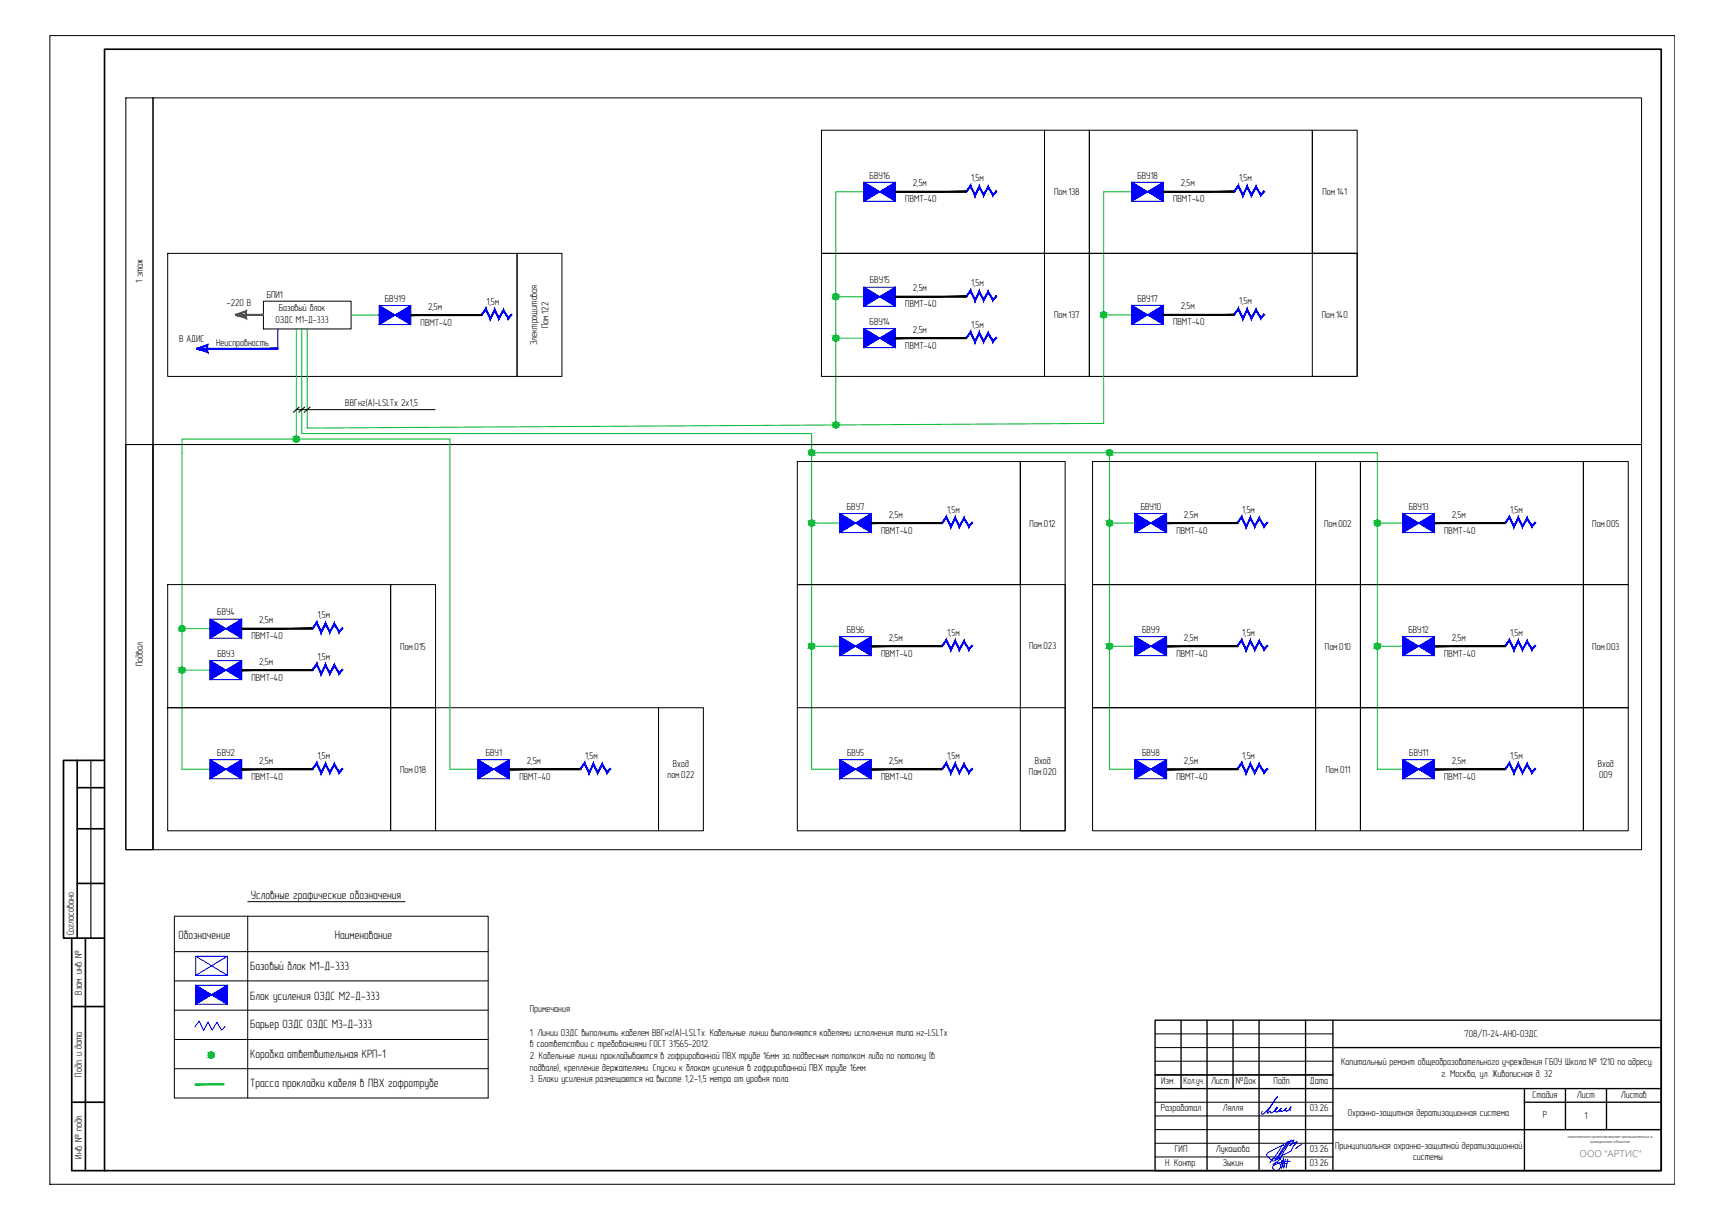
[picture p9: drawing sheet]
<svg xmlns="http://www.w3.org/2000/svg" width="594mm" height="420mm" viewBox="0 0 594 420" stroke-linecap="round" stroke-linejoin="round" font-family="sans-serif">
<g fill="none" stroke="#000" stroke-width=".47">
<path d="M398 351.6h174.4v51.9h-174.4zM407 351.6v23.6M415.9 351.6v51.9M424.9 351.6v23.6M433.9 351.6v51.9M449.9 351.6v51.9M459.3 351.6v51.9M398 375.2h174.4M398 370.5h61.3M459.3 361.1h113.1M525.3 375.2v28.3M525.3 379.9h47.1"/>
<path d="M539.4 375.2v14.2M553.6 375.2v14.2M459.3 389.4h113.1"/>
</g>
<path d="M398 356.4h61.3M398 370.5h61.3M398 379.9h61.3M398 365.8h61.3M398 361.1h61.3M398 389.4h174.4M398 398.8h61.3M398 394.1h61.3M398 384.6h61.3" fill="none" stroke="#000" stroke-width=".34"/>
<path d="M444.6 382.8l-.1-.7a.37 .37 0 0 1 0-.4 .37 .37 0 0 1 .4-.1l-1.5 1.5-.6-.4 .5-.8-1.5 1.2a.47 .47 0 0 0-.4-.3 .47 .47 0 0 0-.4 .3l.6-1.2-.6 .6a1.08 1.08 0 0 1-1.2 .8l-.4-.2 .4-.7-.5 .1 .8-.8a3.1 3.1 0 0 1-2.3 1.9v-.6l-.9 .7-.2-.3 1.7-2.9 1.8-2.5-.4 .5a15.2 15.2 0 0 1-4.9 5.6l-.1-.4 .2-.7" fill="none" stroke="#00f" stroke-width=".34"/>
<path d="M438.6 399.4h2.8l-2.7 2.1a1.33 1.33 0 0 1 2-.6 1.33 1.33 0 0 1 .2 2.1M442.9 399.6l-.6 3 .2-1.7-.3-1.6-.1 1.7-.5 1.6M443.5 393.7l-4.2 6.4h-.8l-1.1-1a1.07 1.07 0 0 1-.8-1.4l2.3-1.5 3.4-1.6a2.02 2.02 0 0 0-1.3 1.6l-1.6 2.4-1.8 2.2M443.5 394l2.5-1.1-1.6 2.1 2.6-1.5-1.7 2.2a4.6 4.6 0 0 1-3.1 2.4l-1.5 1.1M443.8 399.6l-.6 3M444.1 393.4l-.6 .3M444.2 393.4l-4.2 6.4M444.9 392.9l-3.9 6.8M448.6 394.5l-2.1 1.4M441.3 402.3l.5-2.3-.2 2.6M442.6 401.1h.9M444.6 400.3a9 9 0 0 0-6 1.8 1.26 1.26 0 0 0 .8 1.3 1.26 1.26 0 0 0 1.5-.4" fill="none" stroke="#00f" stroke-width=".34"/>
<path d="M36 17h536.4v386.5h-536.4zM26.6 271.5h9.4M26.6 262.1v61.3M36 262.1h-14.1v61.3h2.8M26.6 285.7h9.4M26.6 304.5h9.4M29.4 323.4v80.1M36 323.4h-11.3v80.1h11.3M24.7 346.9h11.3M24.7 379.9h11.3" fill="none" stroke="#000" stroke-width=".57"/>
<path d="M21.9 262.1v61.3M31.3 262.1v61.3" fill="none" stroke="#000" stroke-width=".38"/>
<!-- layer: 0 -->
<g fill="none" stroke="#00f" stroke-width=".34">
<path d="M297.7 62.8h10.9v6.6h-10.9zM297.7 62.8l10.9 6.6M308.6 62.8l-10.9 6.6M390 62.8h10.9v6.6h-10.9zM390 62.8l10.9 6.6M400.9 62.8l-10.9 6.6M297.7 99h10.9v6.6h-10.9zM297.7 99l10.9 6.6M308.6 99l-10.9 6.6M130.7 105.3h10.9v6.6h-10.9zM130.7 105.3l10.9 6.6M141.6 105.3l-10.9 6.6"/>
<path d="M297.7 113.3h10.9v6.5h-10.9zM297.7 113.3l10.9 6.5M308.6 113.3l-10.9 6.5M390 105.3h10.9v6.5h-10.9zM390 105.3l10.9 6.5M400.9 105.3l-10.9 6.5M289.4 177h10.8v6.6h-10.8zM289.4 177l10.8 6.6M300.2 177l-10.8 6.6M391.1 177h10.9v6.6h-10.9zM391.1 177l10.9 6.6M402 177l-10.9 6.6"/>
<path d="M483.4 177h10.9v6.6h-10.9zM483.4 177l10.9 6.6M494.3 177l-10.9 6.6M72.4 213.4h10.9v6.6h-10.9zM72.4 213.4l10.9 6.6M83.3 213.4l-10.9 6.6M289.4 219.4h10.8v6.6h-10.8zM289.4 219.4l10.8 6.6M300.2 219.4l-10.8 6.6M391.1 219.4h10.9v6.6h-10.9zM391.1 219.4l10.9 6.6M402 219.4l-10.9 6.6"/>
<path d="M483.4 219.4h10.9v6.6h-10.9zM483.4 219.4l10.9 6.6M494.3 219.4l-10.9 6.6M72.4 227.7h10.9v6.6h-10.9zM72.4 227.7l10.9 6.6M83.3 227.7l-10.9 6.6M72.4 261.9h10.9v6.5h-10.9zM72.4 261.9l10.9 6.5M83.3 261.9l-10.9 6.5M164.7 261.9h10.9v6.5h-10.9zM164.7 261.9l10.9 6.5M175.6 261.9l-10.9 6.5"/>
<path d="M289.4 261.9h10.8v6.5h-10.8zM289.4 261.9l10.8 6.5M300.2 261.9l-10.8 6.5M391.1 261.9h10.9v6.5h-10.9zM391.1 261.9l10.9 6.5M402 261.9l-10.9 6.5M483.4 261.9h10.9v6.5h-10.9zM483.4 261.9l10.9 6.5M494.3 261.9l-10.9 6.5M67.5 339.6h10.9v6.5h-10.9zM67.5 329.6h10.9v6.6h-10.9zM67.5 339.6l10.9 6.5"/>
<path d="M67.5 329.6l10.9 6.6M78.4 339.6l-10.9 6.5M78.4 329.6l-10.9 6.6M77.6 353.8l-1.2 1.3-1.7-2.8-1.6 2.8-1.4-2.9-1.5 3-1.6-3.3-1.5 2.1"/>
</g>
<g fill="#00f" stroke="#00f" stroke-width=".34">
<path d="M72.9 342.9l5.5-3.3v3.3zM72.9 342.9l5.5 3.2v-3.2z"/>
<path d="M67.5 339.6l5.4 3.3h-5.4zM67.5 342.9v3.2l5.4-3.2z"/>
<path d="M77.8 216.7l5.5-3.3v3.3zM77.8 216.7l5.5 3.3v-3.3z"/>
<path d="M72.4 213.4l5.4 3.3h-5.4zM72.4 216.7v3.3l5.4-3.3z"/>
<path d="M294.8 180.3l5.4-3.3v3.3zM294.8 180.3l5.4 3.3v-3.3z"/>
<path d="M289.4 177l5.4 3.3h-5.4zM289.4 180.3v3.3l5.4-3.3z"/>
<path d="M294.8 222.7l5.4-3.3v3.3zM294.8 222.7l5.4 3.3v-3.3z"/>
<path d="M289.4 219.4l5.4 3.3h-5.4zM289.4 222.7v3.3l5.4-3.3z"/>
<path d="M294.8 265.1l5.4-3.2v3.2zM294.8 265.1l5.4 3.3v-3.3z"/>
<path d="M289.4 261.9l5.4 3.2h-5.4zM289.4 265.1v3.3l5.4-3.3z"/>
<path d="M395.4 108.5l5.5-3.2v3.2zM395.4 108.5l5.5 3.3v-3.3z"/>
<path d="M390 105.3l5.4 3.2h-5.4zM390 108.5v3.3l5.4-3.3z"/>
<path d="M303.1 66.1l5.5-3.3v3.3zM303.1 66.1l5.5 3.3v-3.3z"/>
<path d="M297.7 62.8l5.4 3.3h-5.4zM297.7 66.1v3.3l5.4-3.3z"/>
<path d="M396.6 265.1l5.4-3.2v3.2zM396.6 265.1l5.4 3.3v-3.3z"/>
<path d="M391.1 261.9l5.5 3.2h-5.5zM391.1 265.1v3.3l5.5-3.3z"/>
<path d="M396.6 222.7l5.4-3.3v3.3zM396.6 222.7l5.4 3.3v-3.3z"/>
<path d="M391.1 219.4l5.5 3.3h-5.5zM391.1 222.7v3.3l5.5-3.3z"/>
<path d="M396.6 180.3l5.4-3.3v3.3zM396.6 180.3l5.4 3.3v-3.3z"/>
<path d="M391.1 177l5.5 3.3h-5.5zM391.1 180.3v3.3l5.5-3.3z"/>
<path d="M488.9 265.1l5.4-3.2v3.2zM488.9 265.1l5.4 3.3v-3.3z"/>
<path d="M483.4 261.9l5.5 3.2h-5.5zM483.4 265.1v3.3l5.5-3.3z"/>
<path d="M67.8 120.4h28v-.4zM67.8 120h28l-28 .4z"/>
<path d="M67.7 120.1l.1 .3 3.8-1.6zM67.8 120.4l3.8-1.6-.4 .5zM71.6 118.8l-.4 .5 .4 2.2zM71.2 119.3l.4 2.2-.4-.5zM67.9 120.4l3.7 1.1-.4-.5zM68 120l3.2 1-3.3-.6z"/>
<path d="M77.8 231l5.5-3.3v3.3zM77.8 231l5.5 3.3v-3.3z"/>
<path d="M72.4 227.7l5.4 3.3h-5.4zM72.4 231v3.3l5.4-3.3z"/>
<path d="M77.8 265.1l5.5-3.2v3.2zM77.8 265.1l5.5 3.3v-3.3z"/>
<path d="M72.4 261.9l5.4 3.2h-5.4zM72.4 265.1v3.3l5.4-3.3z"/>
<path d="M170.1 265.1l5.5-3.2v3.2zM170.1 265.1l5.5 3.3v-3.3z"/>
<path d="M164.7 261.9l5.4 3.2h-5.4zM164.7 265.1v3.3l5.4-3.3z"/>
<path d="M488.9 222.7l5.4-3.3v3.3zM488.9 222.7l5.4 3.3v-3.3z"/>
<path d="M483.4 219.4l5.5 3.3h-5.5zM483.4 222.7v3.3l5.5-3.3z"/>
<path d="M303.1 102.3l5.5-3.3v3.3zM303.1 102.3l5.5 3.3v-3.3z"/>
<path d="M297.7 99l5.4 3.3h-5.4zM297.7 102.3v3.3l5.4-3.3z"/>
<path d="M303.1 116.6l5.5-3.3v3.3zM303.1 116.6l5.5 3.2v-3.2z"/>
<path d="M297.7 113.3l5.4 3.3h-5.4zM297.7 116.6v3.2l5.4-3.2z"/>
<path d="M395.4 66.1l5.5-3.3v3.3zM395.4 66.1l5.5 3.3v-3.3z"/>
<path d="M390 62.8l5.4 3.3h-5.4zM390 66.1v3.3l5.4-3.3z"/>
<path d="M136.1 108.6l5.5-3.3v3.3zM136.1 108.6l5.5 3.3v-3.3z"/>
<path d="M130.7 105.3l5.4 3.3h-5.4zM130.7 108.6v3.3l5.4-3.3z"/>
<path d="M488.9 180.3l5.4-3.3v3.3zM488.9 180.3l5.4 3.3v-3.3z"/>
<path d="M483.4 177l5.5 3.3h-5.5zM483.4 180.3v3.3l5.5-3.3z"/>
</g>
<g fill="#00b82e" stroke="#00b82e" stroke-width=".34">
<path d="M72.7 362.7h.2z"/>
<path d="M72.6 364.7h.4z"/>
<path d="M72.7 362.7h.3zM72.6 362.7h.4z"/>
<path d="M72.6 362.7h.5zM72.5 362.7h.6z"/>
<path d="M72.5 362.7h.7zM72.4 362.7h.8z"/>
<path d="M72.4 362.7l.9 .1zM72.3 362.8h1z"/>
<path d="M72.3 362.8l1.1 .1zM72.2 362.9h1.2z"/>
<path d="M72.2 362.9h1.3zM72.1 362.9h1.4z"/>
<path d="M72.1 362.9l1.4 .1zM72.1 362.9l1.4 .1z"/>
<path d="M72.1 363h1.5zM72 363h1.6z"/>
<path d="M72 363l1.7 .1zM72 363l1.7 .1z"/>
<path d="M72 363.1l1.7 .1zM72 363.1l1.7 .1z"/>
<path d="M71.9 363.2l1.8 .1zM71.9 363.2l1.8 .1z"/>
<path d="M71.9 363.3l1.9 .1zM71.9 363.3l1.9 .1z"/>
<path d="M71.8 363.4l2 .1zM71.8 363.4l2 .1z"/>
<path d="M71.8 363.5l2 .1zM71.8 363.5l2 .1z"/>
<path d="M71.8 363.6l2 .1zM71.8 363.6l2 .1z"/>
<path d="M71.8 363.7h2zM71.8 363.7l2 .1z"/>
<path d="M71.8 363.8l2 .1zM71.8 363.8l2 .1z"/>
<path d="M71.8 363.9h2zM71.8 363.9l2 .1z"/>
<path d="M71.8 364h2zM71.8 364l1.9 .1z"/>
<path d="M71.9 364.1h1.8zM71.9 364.1h1.8z"/>
<path d="M71.9 364.1h1.8zM71.9 364.1l1.8 .1z"/>
<path d="M72 364.2h1.7zM72 364.2l1.6 .1z"/>
<path d="M72 364.3h1.6zM72 364.3l1.5 .1z"/>
<path d="M72.1 364.4h1.4zM72.1 364.4h1.4z"/>
<path d="M72.1 364.4h1.4zM72.1 364.4l1.3 .1z"/>
<path d="M72.2 364.5h1.2zM72.2 364.5l1.1 .1z"/>
<path d="M72.3 364.6h1zM72.3 364.6h.9z"/>
<path d="M72.4 364.6h.8zM72.4 364.6h.7z"/>
<path d="M72.5 364.6h.6zM72.5 364.6l.5 .1z"/>
<path d="M72.6 364.7h.3zM72.7 364.7h.2z"/>
<path d="M67.3 373.6v.3l9.9-.3zM67.3 373.9l9.9-.3v.3z"/>
</g>
<path d="M85.4 310.8h54.2" fill="none" stroke="#000" stroke-width=".34"/>
<!-- layer: 0 -->
<path d="M90.8 103.8h30.2v9.6h-30.2zM60.1 315.8h108.1v62.7h-108.1zM85.4 315.8v62.7M60.1 328h108.1M60.1 338.1h108.1M60.1 348.2h108.1M60.1 358.3h108.1M60.1 368.4h108.1" fill="none" stroke="#000" stroke-width=".34"/>
<g fill="none" stroke="#00b82e" stroke-width=".34">
<path d="M297.7 66.1h-9.7v80.4M390 66.1h-9.7v79.8M102.1 113.4v37.9h-39.4v113.8h9.7M104 113.4v36.1h175.7v115.6h9.7M105.9 113.4v34.1M121 108.6h9.7M288 102.3h9.7M288 116.6h9.7M380.3 108.5h9.7M101.2 151.3h53.8M279.7 156.1h194.9M382.3 156.1v109h8.8"/>
<path d="M279.7 180.3h9.7M382.3 180.3h8.8M474.6 180.3h8.8M62.7 216.7h9.7M62.7 231h9.7M279.7 222.7h9.7M382.3 222.7h8.8M474.6 222.7h8.8M155 265.1h9.7M474.6 265.1h8.8"/>
</g>
<!-- layer: 0 -->
<g fill="#f00" stroke="#f00" stroke-width=".34">
<path d="M81.1 108.7h9.7v-.4zM81.1 108.3h9.7l-9.7 .4z"/>
<path d="M81.1 108.4l.1 .3 3.8-1.6zM81.2 108.7l3.8-1.6-.4 .5zM85 107.1l-.4 .5 .4 2.2zM84.6 107.6l.4 2.2-.4-.5zM81.2 108.7l3.8 1.1-.4-.5zM81.3 108.3l3.3 1-3.4-.6z"/>
</g>
<g fill="none" stroke="#00f" stroke-width=".34">
<path d="M332.9 66.1h.1M425.2 66.1h.1M165.9 108.6h.1M332.9 102.3h.1M332.9 116.6h.1M425.2 108.5h.1M324.6 180.3h.1M426.3 180.3h.1M518.6 180.3h.1M107.6 216.7h.1M107.6 231h.1M324.6 222.7h.1"/>
<path d="M426.3 222.7h.1M518.6 222.7h.1M107.6 265.1h.1M199.9 265.1h.1M324.6 265.1h.1M426.3 265.1h.1M518.6 265.1h.1"/>
</g>
<g fill="#00f" stroke="#00f" stroke-width=".34">
<path d="M109.2 214.3l-1.7 2.3 .3 .2zM109.2 214.3l-.1 .7-1.3 1.8zM109.2 214.3l-.1 .7 1.6 2.5zM109.1 215l1.6 2.5v.8zM112.2 214.5l-1.5 3v.8zM112.2 214.5v.9l-1.5 2.9zM112.2 214.5v.9l1.4 2zM112.2 215.4l1.4 2v.8zM115.2 214.7l-1.6 2.7v.8zM115.2 214.7v.7l-1.6 2.8zM115.2 214.7v.7l1.7 2.1zM115.2 215.4l1.7 2.1-.1 .6zM118 216.4l-1.1 1.1-.1 .6zM118 216.4l.2 .2-1.4 1.5z"/>
<path d="M326.2 177.9l-1.8 2.3 .3 .2zM326.2 177.9l-.1 .7-1.4 1.8zM326.2 177.9l-.1 .7 1.6 2.5zM326.1 178.6l1.6 2.5-.1 .8zM329.2 178.2l-1.5 2.9-.1 .8zM329.2 178.2v.8l-1.6 2.9zM329.2 178.2v.8l1.4 2zM329.2 179l1.4 2v.8zM332.2 178.3l-1.6 2.7v.8zM332.2 178.3v.7l-1.6 2.8zM332.2 178.3v.7l1.7 2.1zM332.2 179l1.7 2.1-.1 .6zM334.9 180l-1 1.1-.1 .6zM334.9 180l.3 .2-1.4 1.5z"/>
<path d="M326.2 220.3l-1.8 2.3 .3 .2zM326.2 220.3l-.1 .8-1.4 1.7zM326.2 220.3l-.1 .8 1.6 2.4zM326.1 221.1l1.6 2.4-.1 .9zM329.2 220.6l-1.5 2.9-.1 .9zM329.2 220.6v.8l-1.6 3zM329.2 220.6v.8l1.4 2zM329.2 221.4l1.4 2v.8zM332.2 220.7l-1.6 2.7v.8zM332.2 220.7v.8l-1.6 2.7zM332.2 220.7v.8l1.7 2zM332.2 221.5l1.7 2-.1 .6zM334.9 222.4l-1 1.1-.1 .6zM334.9 222.4l.3 .2-1.4 1.5z"/>
<path d="M326.2 262.7l-1.8 2.3 .3 .3zM326.2 262.7l-.1 .8-1.4 1.8zM326.2 262.7l-.1 .8 1.6 2.4zM326.1 263.5l1.6 2.4-.1 .9zM329.2 263l-1.5 2.9-.1 .9zM329.2 263v.8l-1.6 3zM329.2 263v.8l1.4 2.1zM329.2 263.8l1.4 2.1v.8zM332.2 263.1l-1.6 2.8v.8zM332.2 263.1v.8l-1.6 2.8zM332.2 263.1v.8l1.7 2.1zM332.2 263.9l1.7 2.1-.1 .6zM334.9 264.8l-1 1.2-.1 .6zM334.9 264.8l.3 .3-1.4 1.5z"/>
<path d="M426.8 106.1l-1.7 2.3 .3 .2zM426.8 106.1l-.1 .8-1.3 1.7zM426.8 106.1l-.1 .8 1.6 2.4zM426.7 106.9l1.6 2.4v.9zM429.8 106.4l-1.5 2.9v.9zM429.8 106.4v.8l-1.5 3zM429.8 106.4v.8l1.4 2.1zM429.8 107.2l1.4 2.1v.8zM432.9 106.5l-1.7 2.8v.8zM432.9 106.5v.8l-1.7 2.8zM432.9 106.5v.8l1.6 2zM432.9 107.3l1.6 2-.1 .7zM435.5 108.2l-1 1.1-.1 .7zM435.5 108.2l.3 .3-1.4 1.5z"/>
<path d="M334.5 63.7l-1.7 2.3 .3 .2zM334.5 63.7l-.1 .7-1.3 1.8zM334.5 63.7l-.1 .7 1.6 2.5zM334.4 64.4l1.6 2.5v.8zM337.5 64l-1.5 2.9v.8zM337.5 64v.8l-1.5 2.9zM337.5 64v.8l1.4 2zM337.5 64.8l1.4 2v.8zM340.5 64.1l-1.6 2.7v.8zM340.5 64.1v.7l-1.6 2.8zM340.5 64.1v.7l1.7 2.1zM340.5 64.8l1.7 2.1-.1 .6zM343.3 65.8l-1.1 1.1-.1 .6zM343.3 65.8l.2 .2-1.4 1.5z"/>
<path d="M427.9 262.7l-1.7 2.3 .3 .3zM427.9 262.7l-.1 .8-1.3 1.8zM427.9 262.7l-.1 .8 1.6 2.4zM427.8 263.5l1.6 2.4v.9zM430.9 263l-1.5 2.9v.9zM430.9 263v.8l-1.5 3zM430.9 263v.8l1.4 2.1zM430.9 263.8l1.4 2.1v.8zM434 263.1l-1.7 2.8v.8zM434 263.1v.8l-1.7 2.8zM434 263.1v.8l1.6 2.1zM434 263.9l1.6 2.1v.6zM436.7 264.8l-1.1 1.2v.6zM436.7 264.8l.3 .3-1.4 1.5z"/>
<path d="M427.9 220.3l-1.7 2.3 .3 .2zM427.9 220.3l-.1 .8-1.3 1.7zM427.9 220.3l-.1 .8 1.6 2.4zM427.8 221.1l1.6 2.4v.9zM430.9 220.6l-1.5 2.9v.9zM430.9 220.6v.8l-1.5 3zM430.9 220.6v.8l1.4 2zM430.9 221.4l1.4 2v.8zM434 220.7l-1.7 2.7v.8zM434 220.7v.8l-1.7 2.7zM434 220.7v.8l1.6 2zM434 221.5l1.6 2v.6zM436.7 222.4l-1.1 1.1v.6zM436.7 222.4l.3 .2-1.4 1.5z"/>
<path d="M427.9 177.9l-1.7 2.3 .3 .2zM427.9 177.9l-.1 .7-1.3 1.8zM427.9 177.9l-.1 .7 1.6 2.5zM427.8 178.6l1.6 2.5v.8zM430.9 178.2l-1.5 2.9v.8zM430.9 178.2v.8l-1.5 2.9zM430.9 178.2v.8l1.4 2zM430.9 179l1.4 2v.8zM434 178.3l-1.7 2.7v.8zM434 178.3v.7l-1.7 2.8zM434 178.3v.7l1.6 2.1zM434 179l1.6 2.1v.6zM436.7 180l-1.1 1.1v.6zM436.7 180l.3 .2-1.4 1.5z"/>
<path d="M520.2 262.7l-1.7 2.3 .3 .3zM520.2 262.7l-.1 .8-1.3 1.8zM520.2 262.7l-.1 .8 1.6 2.4zM520.1 263.5l1.6 2.4v.9zM523.2 263l-1.5 2.9v.9zM523.2 263v.8l-1.5 3zM523.2 263v.8l1.5 2.1zM523.2 263.8l1.5 2.1-.1 .8zM526.3 263.1l-1.6 2.8-.1 .8zM526.3 263.1v.8l-1.7 2.8zM526.3 263.1v.8l1.6 2.1zM526.3 263.9l1.6 2.1-.1 .6zM529 264.8l-1.1 1.2-.1 .6zM529 264.8l.2 .3-1.4 1.5z"/>
<path d="M109.2 228.6l-1.7 2.3 .3 .2zM109.2 228.6l-.1 .7-1.3 1.8zM109.2 228.6l-.1 .7 1.6 2.5zM109.1 229.3l1.6 2.5v.8zM112.2 228.8l-1.5 3v.8zM112.2 228.8v.9l-1.5 2.9zM112.2 228.8v.9l1.4 2zM112.2 229.7l1.4 2v.8zM115.2 229l-1.6 2.7v.8zM115.2 229v.7l-1.6 2.8zM115.2 229v.7l1.7 2.1zM115.2 229.7l1.7 2.1-.1 .6zM118 230.6l-1.1 1.2-.1 .6zM118 230.6l.2 .3-1.4 1.5z"/>
<path d="M109.2 262.7l-1.7 2.3 .3 .3zM109.2 262.7l-.1 .8-1.3 1.8zM109.2 262.7l-.1 .8 1.6 2.4zM109.1 263.5l1.6 2.4v.9zM112.2 263l-1.5 2.9v.9zM112.2 263v.8l-1.5 3zM112.2 263v.8l1.4 2.1zM112.2 263.8l1.4 2.1v.8zM115.2 263.1l-1.6 2.8v.8zM115.2 263.1v.8l-1.6 2.8zM115.2 263.1v.8l1.7 2.1zM115.2 263.9l1.7 2.1-.1 .6zM118 264.8l-1.1 1.2-.1 .6zM118 264.8l.2 .3-1.4 1.5z"/>
<path d="M201.5 262.7l-1.7 2.3 .3 .3zM201.5 262.7l-.1 .8-1.3 1.8zM201.5 262.7l-.1 .8 1.6 2.4zM201.4 263.5l1.6 2.4v.9zM204.5 263l-1.5 2.9v.9zM204.5 263v.8l-1.5 3zM204.5 263v.8l1.4 2.1zM204.5 263.8l1.4 2.1v.8zM207.6 263.1l-1.7 2.8v.8zM207.6 263.1v.8l-1.7 2.8zM207.6 263.1v.8l1.6 2.1zM207.6 263.9l1.6 2.1-.1 .6zM210.2 264.8l-1 1.2-.1 .6zM210.2 264.8l.3 .3-1.4 1.5z"/>
<path d="M520.2 220.3l-1.7 2.3 .3 .2zM520.2 220.3l-.1 .8-1.3 1.7zM520.2 220.3l-.1 .8 1.6 2.4zM520.1 221.1l1.6 2.4v.9zM523.2 220.6l-1.5 2.9v.9zM523.2 220.6v.8l-1.5 3zM523.2 220.6v.8l1.5 2zM523.2 221.4l1.5 2-.1 .8zM526.3 220.7l-1.6 2.7-.1 .8zM526.3 220.7v.8l-1.7 2.7zM526.3 220.7v.8l1.6 2zM526.3 221.5l1.6 2-.1 .6zM529 222.4l-1.1 1.1-.1 .6zM529 222.4l.2 .2-1.4 1.5z"/>
<path d="M334.5 99.9l-1.7 2.2 .3 .3zM334.5 99.9l-.1 .7-1.3 1.8zM334.5 99.9l-.1 .7 1.6 2.5zM334.4 100.6l1.6 2.5v.8zM337.5 100.1l-1.5 3v.8zM337.5 100.1v.9l-1.5 2.9zM337.5 100.1v.9l1.4 2zM337.5 101l1.4 2v.8zM340.5 100.3l-1.6 2.7v.8zM340.5 100.3v.7l-1.6 2.8zM340.5 100.3v.7l1.7 2.1zM340.5 101l1.7 2.1-.1 .6zM343.3 101.9l-1.1 1.2-.1 .6zM343.3 101.9l.2 .3-1.4 1.5z"/>
<path d="M334.5 114.1l-1.7 2.4 .3 .2zM334.5 114.1l-.1 .8-1.3 1.8zM334.5 114.1l-.1 .8 1.6 2.4zM334.4 114.9l1.6 2.4v.9zM337.5 114.4l-1.5 2.9v.9zM337.5 114.4v.8l-1.5 3zM337.5 114.4v.8l1.4 2.1zM337.5 115.2l1.4 2.1v.8zM340.5 114.5l-1.6 2.8v.8zM340.5 114.5v.8l-1.6 2.8zM340.5 114.5v.8l1.7 2.1zM340.5 115.3l1.7 2.1-.1 .6zM343.3 116.2l-1.1 1.2-.1 .6zM343.3 116.2l.2 .3-1.4 1.5z"/>
<path d="M426.8 63.7l-1.7 2.3 .3 .2zM426.8 63.7l-.1 .7-1.3 1.8zM426.8 63.7l-.1 .7 1.6 2.5zM426.7 64.4l1.6 2.5v.8zM429.8 64l-1.5 2.9v.8zM429.8 64v.8l-1.5 2.9zM429.8 64v.8l1.4 2zM429.8 64.8l1.4 2v.8zM432.9 64.1l-1.7 2.7v.8zM432.9 64.1v.7l-1.7 2.8zM432.9 64.1v.7l1.6 2.1zM432.9 64.8l1.6 2.1-.1 .6zM435.5 65.8l-1 1.1-.1 .6zM435.5 65.8l.3 .2-1.4 1.5z"/>
<path d="M167.5 106.2l-1.8 2.3 .3 .2zM167.5 106.2l-.1 .7-1.4 1.8zM167.5 106.2l-.1 .7 1.5 2.5zM167.4 106.9l1.5 2.5v.9zM170.5 106.4l-1.6 3v.9zM170.5 106.4v.9l-1.6 3zM170.5 106.4v.9l1.4 2zM170.5 107.3l1.4 2v.8zM173.5 106.6l-1.6 2.7v.8zM173.5 106.6v.8l-1.6 2.7zM173.5 106.6v.8l1.7 2zM173.5 107.4l1.7 2-.1 .6zM176.2 108.3l-1 1.1-.1 .6zM176.2 108.3l.3 .2-1.4 1.5z"/>
<path d="M520.2 177.9l-1.7 2.3 .3 .2zM520.2 177.9l-.1 .7-1.3 1.8zM520.2 177.9l-.1 .7 1.6 2.5zM520.1 178.6l1.6 2.5v.8zM523.2 178.2l-1.5 2.9v.8zM523.2 178.2v.8l-1.5 2.9zM523.2 178.2v.8l1.5 2zM523.2 179l1.5 2-.1 .8zM526.3 178.3l-1.6 2.7-.1 .8zM526.3 178.3v.7l-1.7 2.8zM526.3 178.3v.7l1.6 2.1zM526.3 179l1.6 2.1-.1 .6zM529 180l-1.1 1.1-.1 .6zM529 180l.2 .2-1.4 1.5z"/>
</g>
<g fill="#000" stroke="#000" stroke-width=".34">
<path d="M308.6 66.3h24.3v-.4zM308.6 65.9h24.3l-24.3 .4z"/>
<path d="M400.9 66.3h24.3v-.4zM400.9 65.9h24.3l-24.3 .4z"/>
<path d="M141.6 108.8h24.3v-.4zM141.6 108.4h24.3l-24.3 .4z"/>
<path d="M308.6 102.5h24.3v-.4zM308.6 102.1h24.3l-24.3 .4z"/>
<path d="M308.6 116.7h24.3v-.3zM308.6 116.4h24.3l-24.3 .3z"/>
<path d="M400.9 108.7h24.3v-.4zM400.9 108.3h24.3l-24.3 .4z"/>
<path d="M300.2 180.5h24.4v-.4zM300.2 180.1h24.4l-24.4 .4z"/>
<path d="M402 180.5h24.3v-.4zM402 180.1h24.3l-24.3 .4z"/>
<path d="M494.3 180.5h24.3v-.4zM494.3 180.1h24.3l-24.3 .4z"/>
<path d="M83.3 216.9h24.3v-.4zM83.3 216.5h24.3l-24.3 .4z"/>
<path d="M83.3 231.2h24.3v-.4zM83.3 230.8h24.3l-24.3 .4z"/>
<path d="M300.2 222.9h24.4v-.4zM300.2 222.5h24.4l-24.4 .4z"/>
<path d="M402 222.9h24.3v-.4zM402 222.5h24.3l-24.3 .4z"/>
<path d="M494.3 222.9h24.3v-.4zM494.3 222.5h24.3l-24.3 .4z"/>
<path d="M83.3 265.3h24.3v-.3zM83.3 265h24.3l-24.3 .3z"/>
<path d="M175.6 265.3h24.3v-.3zM175.6 265h24.3l-24.3 .3z"/>
<path d="M300.2 265.3h24.4v-.3zM300.2 265h24.4l-24.4 .3z"/>
<path d="M402 265.3h24.3v-.3zM402 265h24.3l-24.3 .3z"/>
<path d="M494.3 265.3h24.3v-.3zM494.3 265h24.3l-24.3 .3z"/>
</g>
<g fill="#00b82e" stroke="#00b82e" stroke-width=".34">
<path d="M279.3 181.2h.8z"/>
<path d="M279.3 223.7h.8z"/>
<path d="M287.7 147.4h.8z"/>
<path d="M379.9 109.5h.8z"/>
<path d="M62.3 217.6h.8z"/>
<path d="M279.3 157h.8z"/>
<path d="M381.9 181.2h.8z"/>
<path d="M381.9 223.7h.8z"/>
<path d="M381.9 157h.8z"/>
<path d="M62.3 231.9h.8z"/>
<path d="M474.2 223.7h.8z"/>
<path d="M101.7 152.3h.8z"/>
<path d="M287.6 103.2h.8z"/>
<path d="M287.6 117.5h.8z"/>
<path d="M474.2 181.2h.8z"/>
<path d="M279.6 179.3h.4zM279.4 179.3h.6z"/>
<path d="M279.4 179.3l.8 .1zM279.2 179.4h1z"/>
<path d="M279.2 179.4l1.1 .1zM279.1 179.5h1.2z"/>
<path d="M279.1 179.5l1.4 .1zM279.1 179.5l1.4 .1h-1.6z"/>
<path d="M278.9 179.6l1.7 .2zM278.9 179.6l1.7 .2h-1.8z"/>
<path d="M278.8 179.8l1.8 .2zM278.8 179.8l1.8 .2h-1.9z"/>
<path d="M278.7 180l2 .1-.1-.1zM278.7 180l2 .1h-2z"/>
<path d="M278.7 180.1l2 .2v-.2zM278.7 180.1l2 .2h-2z"/>
<path d="M278.7 180.3l2 .2v-.2zM278.7 180.3l2 .2h-2z"/>
<path d="M278.7 180.5l1.9 .2 .1-.2zM278.7 180.5l1.9 .2h-1.8z"/>
<path d="M278.8 180.7h1.8zM278.8 180.7l1.7 .2z"/>
<path d="M278.9 180.9h1.6zM278.9 180.9l1.5 .1z"/>
<path d="M279 181h1.4zM279 181l1.2 .2z"/>
<path d="M279.1 181.2h1.1zM279.1 181.2h1z"/>
<path d="M279.3 181.2l.6 .1zM279.5 181.3h.4z"/>
<path d="M279.6 221.7l.4 .1zM279.4 221.8h.6z"/>
<path d="M279.4 221.8h.8zM279.2 221.8h1z"/>
<path d="M279.2 221.8l1.1 .1zM279.1 221.9h1.2z"/>
<path d="M279.1 221.9l1.4 .2zM278.9 222.1h1.6z"/>
<path d="M278.9 222.1l1.7 .1zM278.9 222.1l1.7 .1h-1.8z"/>
<path d="M278.8 222.2l1.8 .2zM278.8 222.2l1.8 .2h-1.9z"/>
<path d="M278.7 222.4l2 .2-.1-.2zM278.7 222.4l2 .2h-2z"/>
<path d="M278.7 222.6l2 .2v-.2zM278.7 222.6l2 .2h-2z"/>
<path d="M278.7 222.8l2 .2v-.2zM278.7 222.8l2 .2h-2z"/>
<path d="M278.7 223l1.9 .2 .1-.2zM278.7 223l1.9 .2h-1.8z"/>
<path d="M278.8 223.2h1.8zM278.8 223.2l1.7 .1z"/>
<path d="M278.9 223.3h1.6zM278.9 223.3l1.5 .1z"/>
<path d="M279 223.4h1.4zM279 223.4l1.2 .2z"/>
<path d="M279.1 223.6h1.1zM279.1 223.6l1 .1z"/>
<path d="M279.3 223.7h.6zM279.5 223.7h.4z"/>
<path d="M288 145.5h.3zM287.8 145.5h.5z"/>
<path d="M287.8 145.5l.7 .1zM287.6 145.6h.9z"/>
<path d="M287.6 145.6l1.1 .1zM287.4 145.7h1.3z"/>
<path d="M287.4 145.7l1.4 .1zM287.3 145.8h1.5z"/>
<path d="M287.3 145.8l1.6 .2zM287.3 145.8l1.6 .2h-1.7z"/>
<path d="M287.2 146l1.8 .1zM287.2 146l1.8 .1h-1.9z"/>
<path d="M287.1 146.1l2 .2-.1-.2zM287.1 146.1l2 .2h-2z"/>
<path d="M287.1 146.3l2 .2v-.2zM287.1 146.3l2 .2h-2z"/>
<path d="M287.1 146.5l1.9 .2 .1-.2zM287.1 146.5l1.9 .2h-1.9z"/>
<path d="M287.1 146.7l1.9 .2v-.2zM287.1 146.7l1.9 .2h-1.9z"/>
<path d="M287.1 146.9h1.9zM287.1 146.9l1.8 .2z"/>
<path d="M287.2 147.1h1.7zM287.2 147.1l1.6 .1z"/>
<path d="M287.4 147.2h1.4zM287.4 147.2l1.2 .1z"/>
<path d="M287.5 147.3h1.1zM287.5 147.3l1 .1z"/>
<path d="M287.7 147.4l.6 .1zM287.9 147.5h.4z"/>
<path d="M380.2 107.5l.4 .1zM380 107.6h.6z"/>
<path d="M380 107.6h.8zM379.8 107.6h1z"/>
<path d="M379.8 107.6l1.2 .1zM379.7 107.7h1.3z"/>
<path d="M379.7 107.7l1.4 .2zM379.7 107.7l1.4 .2h-1.5z"/>
<path d="M379.6 107.9l1.6 .1zM379.6 107.9l1.6 .1h-1.8z"/>
<path d="M379.4 108l1.9 .2zM379.4 108l1.9 .2h-2z"/>
<path d="M379.3 108.2l2 .2v-.2zM379.3 108.2l2 .2h-2z"/>
<path d="M379.3 108.4l2 .2v-.2zM379.3 108.4l2 .2h-2z"/>
<path d="M379.3 108.6l2 .2v-.2zM379.3 108.6l2 .2h-2z"/>
<path d="M379.3 108.8l1.9 .2 .1-.2zM379.3 108.8l1.9 .2h-1.8z"/>
<path d="M379.4 109h1.8zM379.4 109l1.7 .1z"/>
<path d="M379.5 109.1h1.6zM379.5 109.1l1.5 .2z"/>
<path d="M379.6 109.3h1.4zM379.6 109.3l1.3 .1z"/>
<path d="M379.8 109.4h1.1zM379.8 109.4l.9 .1z"/>
<path d="M379.9 109.5h.6zM380.1 109.5h.4z"/>
<path d="M62.6 215.7h.4zM62.4 215.7h.6z"/>
<path d="M62.4 215.7l.8 .1zM62.2 215.8h1z"/>
<path d="M62.2 215.8l1.1 .1zM62.1 215.9h1.2z"/>
<path d="M62.1 215.9l1.4 .1zM61.9 216h1.6z"/>
<path d="M61.9 216l1.7 .2zM61.9 216l1.7 .2h-1.8z"/>
<path d="M61.8 216.2l1.9 .2zM61.8 216.2l1.9 .2h-1.9z"/>
<path d="M61.8 216.4l1.9 .1v-.1zM61.8 216.4l1.9 .1h-2z"/>
<path d="M61.7 216.5l2 .2v-.2zM61.7 216.5l2 .2h-2z"/>
<path d="M61.7 216.7l2 .2v-.2zM61.7 216.7l2 .2h-2z"/>
<path d="M61.7 216.9h2zM61.7 216.9l1.9 .2z"/>
<path d="M61.8 217.1h1.8zM61.8 217.1l1.7 .2z"/>
<path d="M61.9 217.3h1.6zM61.9 217.3l1.5 .1z"/>
<path d="M62 217.4h1.4zM62 217.4l1.3 .1z"/>
<path d="M62.2 217.5h1.1zM62.2 217.5l.9 .1z"/>
<path d="M62.3 217.6l.6 .1zM62.5 217.7h.4z"/>
<path d="M279.6 155l.4 .1zM279.4 155.1h.6z"/>
<path d="M279.4 155.1h.8zM279.2 155.1h1z"/>
<path d="M279.2 155.1l1.1 .2zM279.1 155.3h1.2z"/>
<path d="M279.1 155.3l1.4 .1zM279.1 155.3l1.4 .1h-1.6z"/>
<path d="M278.9 155.4l1.7 .1zM278.9 155.4l1.7 .1h-1.8z"/>
<path d="M278.8 155.5l1.8 .2zM278.8 155.5l1.8 .2h-1.9z"/>
<path d="M278.7 155.7l2 .2-.1-.2zM278.7 155.7l2 .2h-2z"/>
<path d="M278.7 155.9l2 .2v-.2zM278.7 155.9l2 .2h-2z"/>
<path d="M278.7 156.1l2 .2v-.2zM278.7 156.1l2 .2h-2z"/>
<path d="M278.7 156.3l1.9 .2 .1-.2zM278.7 156.3l1.9 .2h-1.8z"/>
<path d="M278.8 156.5h1.8zM278.8 156.5l1.7 .1z"/>
<path d="M278.9 156.6h1.6zM278.9 156.6l1.5 .2z"/>
<path d="M279 156.8h1.4zM279 156.8l1.2 .1z"/>
<path d="M279.1 156.9h1.1zM279.1 156.9l1 .1z"/>
<path d="M279.3 157h.6zM279.5 157h.4z"/>
<path d="M382.2 179.3h.4zM382 179.3h.6z"/>
<path d="M382 179.3l.8 .1zM381.8 179.4h1z"/>
<path d="M381.8 179.4l1.1 .1zM381.7 179.5h1.2z"/>
<path d="M381.7 179.5l1.4 .1zM381.7 179.5l1.4 .1h-1.6z"/>
<path d="M381.5 179.6l1.7 .2zM381.5 179.6l1.7 .2h-1.8z"/>
<path d="M381.4 179.8l1.9 .2zM381.4 179.8l1.9 .2h-1.9z"/>
<path d="M381.4 180l1.9 .1v-.1zM381.4 180l1.9 .1h-2z"/>
<path d="M381.3 180.1l2 .2v-.2zM381.3 180.1l2 .2h-2z"/>
<path d="M381.3 180.3l2 .2v-.2zM381.3 180.3l2 .2h-2z"/>
<path d="M381.3 180.5l1.9 .2 .1-.2zM381.3 180.5l1.9 .2h-1.8z"/>
<path d="M381.4 180.7h1.8zM381.4 180.7l1.7 .2z"/>
<path d="M381.5 180.9h1.6zM381.5 180.9l1.5 .1z"/>
<path d="M381.6 181h1.4zM381.6 181l1.3 .2z"/>
<path d="M381.8 181.2h1.1zM381.8 181.2h.9z"/>
<path d="M381.9 181.2l.6 .1zM382.1 181.3h.4z"/>
<path d="M382.2 221.7l.4 .1zM382 221.8h.6z"/>
<path d="M382 221.8h.8zM381.8 221.8h1z"/>
<path d="M381.8 221.8l1.1 .1zM381.7 221.9h1.2z"/>
<path d="M381.7 221.9l1.4 .2zM381.5 222.1h1.6z"/>
<path d="M381.5 222.1l1.7 .1zM381.5 222.1l1.7 .1h-1.8z"/>
<path d="M381.4 222.2l1.9 .2zM381.4 222.2l1.9 .2h-1.9z"/>
<path d="M381.4 222.4l1.9 .2v-.2zM381.4 222.4l1.9 .2h-2z"/>
<path d="M381.3 222.6l2 .2v-.2zM381.3 222.6l2 .2h-2z"/>
<path d="M381.3 222.8l2 .2v-.2zM381.3 222.8l2 .2h-2z"/>
<path d="M381.3 223l1.9 .2 .1-.2zM381.3 223l1.9 .2h-1.8z"/>
<path d="M381.4 223.2h1.8zM381.4 223.2l1.7 .1z"/>
<path d="M381.5 223.3h1.6zM381.5 223.3l1.5 .1z"/>
<path d="M381.6 223.4h1.4zM381.6 223.4l1.3 .2z"/>
<path d="M381.8 223.6h1.1zM381.8 223.6l.9 .1z"/>
<path d="M381.9 223.7h.6zM382.1 223.7h.4z"/>
<path d="M382.2 155l.4 .1zM382 155.1h.6z"/>
<path d="M382 155.1h.8zM381.8 155.1h1z"/>
<path d="M381.8 155.1l1.1 .2zM381.7 155.3h1.2z"/>
<path d="M381.7 155.3l1.4 .1zM381.7 155.3l1.4 .1h-1.6z"/>
<path d="M381.5 155.4l1.7 .1zM381.5 155.4l1.7 .1h-1.8z"/>
<path d="M381.4 155.5l1.9 .2zM381.4 155.5l1.9 .2h-1.9z"/>
<path d="M381.4 155.7l1.9 .2v-.2zM381.4 155.7l1.9 .2h-2z"/>
<path d="M381.3 155.9l2 .2v-.2zM381.3 155.9l2 .2h-2z"/>
<path d="M381.3 156.1l2 .2v-.2zM381.3 156.1l2 .2h-2z"/>
<path d="M381.3 156.3l1.9 .2 .1-.2zM381.3 156.3l1.9 .2h-1.8z"/>
<path d="M381.4 156.5h1.8zM381.4 156.5l1.7 .1z"/>
<path d="M381.5 156.6h1.6zM381.5 156.6l1.5 .2z"/>
<path d="M381.6 156.8h1.4zM381.6 156.8l1.3 .1z"/>
<path d="M381.8 156.9h1.1zM381.8 156.9l.9 .1z"/>
<path d="M381.9 157h.6zM382.1 157h.4z"/>
<path d="M62.6 230h.4zM62.4 230h.6z"/>
<path d="M62.4 230l.8 .1zM62.2 230.1h1z"/>
<path d="M62.2 230.1l1.1 .1zM62.1 230.2h1.2z"/>
<path d="M62.1 230.2l1.4 .1zM61.9 230.3h1.6z"/>
<path d="M61.9 230.3l1.7 .2zM61.9 230.3l1.7 .2h-1.8z"/>
<path d="M61.8 230.5l1.9 .1zM61.8 230.5l1.9 .1h-1.9z"/>
<path d="M61.8 230.6l1.9 .2v-.2zM61.8 230.6l1.9 .2h-2z"/>
<path d="M61.7 230.8l2 .2v-.2zM61.7 230.8l2 .2h-2z"/>
<path d="M61.7 231l2 .2v-.2zM61.7 231l2 .2h-2z"/>
<path d="M61.7 231.2l1.9 .2 .1-.2zM61.7 231.2l1.9 .2h-1.8z"/>
<path d="M61.8 231.4h1.8zM61.8 231.4l1.7 .2z"/>
<path d="M61.9 231.6h1.6zM61.9 231.6l1.5 .1z"/>
<path d="M62 231.7h1.4zM62 231.7l1.3 .1z"/>
<path d="M62.2 231.8h1.1zM62.2 231.8l.9 .1z"/>
<path d="M62.3 231.9l.6 .1zM62.5 232h.4z"/>
<path d="M474.5 221.7l.4 .1zM474.3 221.8h.6z"/>
<path d="M474.3 221.8h.8zM474.1 221.8h1z"/>
<path d="M474.1 221.8l1.1 .1zM474 221.9h1.2z"/>
<path d="M474 221.9l1.4 .2zM473.8 222.1h1.6z"/>
<path d="M473.8 222.1l1.7 .1zM473.8 222.1l1.7 .1h-1.8z"/>
<path d="M473.7 222.2l1.9 .2zM473.7 222.2l1.9 .2h-2z"/>
<path d="M473.6 222.4l2 .2v-.2zM473.6 222.4l2 .2h-2z"/>
<path d="M473.6 222.6l2 .2v-.2zM473.6 222.6l2 .2h-2z"/>
<path d="M473.6 222.8l2 .2v-.2zM473.6 222.8l2 .2h-2z"/>
<path d="M473.6 223l1.9 .2 .1-.2zM473.6 223l1.9 .2h-1.8z"/>
<path d="M473.7 223.2h1.8zM473.7 223.2l1.7 .1z"/>
<path d="M473.8 223.3h1.6zM473.8 223.3l1.5 .1z"/>
<path d="M473.9 223.4h1.4zM473.9 223.4l1.3 .2z"/>
<path d="M474.1 223.6h1.1zM474.1 223.6l.9 .1z"/>
<path d="M474.2 223.7h.6zM474.4 223.7h.4z"/>
<path d="M102 150.3l.4 .1zM101.8 150.4h.6z"/>
<path d="M101.8 150.4h.8zM101.6 150.4h1z"/>
<path d="M101.6 150.4l1.1 .1zM101.5 150.5h1.2z"/>
<path d="M101.5 150.5l1.4 .2zM101.3 150.7h1.6z"/>
<path d="M101.3 150.7l1.7 .1zM101.3 150.7l1.7 .1h-1.8z"/>
<path d="M101.2 150.8l1.9 .2zM101.2 150.8l1.9 .2h-2z"/>
<path d="M101.1 151l2 .2v-.2zM101.1 151l2 .2h-2z"/>
<path d="M101.1 151.2l2 .2v-.2zM101.1 151.2l2 .2h-2z"/>
<path d="M101.1 151.4l2 .2v-.2zM101.1 151.4l2 .2h-2z"/>
<path d="M101.1 151.6l1.9 .2 .1-.2zM101.1 151.6l1.9 .2h-1.8z"/>
<path d="M101.2 151.8h1.8zM101.2 151.8l1.7 .1z"/>
<path d="M101.3 151.9h1.6zM101.3 151.9l1.5 .2z"/>
<path d="M101.4 152.1h1.4zM101.4 152.1l1.3 .1z"/>
<path d="M101.6 152.2h1.1zM101.6 152.2l.9 .1z"/>
<path d="M101.7 152.3h.6zM101.9 152.3h.4z"/>
<path d="M287.9 101.3h.4zM287.7 101.3h.6z"/>
<path d="M287.7 101.3l.8 .1zM287.5 101.4h1z"/>
<path d="M287.5 101.4l1.1 .1zM287.4 101.5h1.2z"/>
<path d="M287.4 101.5l1.4 .1zM287.2 101.6h1.6z"/>
<path d="M287.2 101.6l1.7 .2zM287.2 101.6l1.7 .2h-1.8z"/>
<path d="M287.1 101.8l1.9 .1zM287.1 101.8l1.9 .1h-1.9z"/>
<path d="M287.1 101.9l1.9 .2v-.2zM287.1 101.9l1.9 .2h-2z"/>
<path d="M287 102.1l2 .2v-.2zM287 102.1l2 .2h-2z"/>
<path d="M287 102.3l2 .2v-.2zM287 102.3l2 .2h-2z"/>
<path d="M287 102.5l1.9 .2 .1-.2zM287 102.5l1.9 .2h-1.8z"/>
<path d="M287.1 102.7h1.8zM287.1 102.7l1.8 .2z"/>
<path d="M287.2 102.9h1.7zM287.2 102.9l1.5 .1z"/>
<path d="M287.3 103h1.4zM287.3 103l1.3 .1z"/>
<path d="M287.5 103.1h1.1zM287.5 103.1l.9 .1z"/>
<path d="M287.6 103.2l.6 .1zM287.8 103.3h.4z"/>
<path d="M287.9 115.5l.4 .1zM287.7 115.6h.6z"/>
<path d="M287.7 115.6h.8zM287.5 115.6h1z"/>
<path d="M287.5 115.6l1.1 .2zM287.4 115.8h1.2z"/>
<path d="M287.4 115.8l1.4 .1zM287.2 115.9h1.6z"/>
<path d="M287.2 115.9l1.7 .1zM287.2 115.9l1.7 .1h-1.8z"/>
<path d="M287.1 116l1.9 .2zM287.1 116l1.9 .2h-1.9z"/>
<path d="M287.1 116.2l1.9 .2v-.2zM287.1 116.2l1.9 .2h-2z"/>
<path d="M287 116.4l2 .2v-.2zM287 116.4l2 .2h-2z"/>
<path d="M287 116.6l2 .2v-.2zM287 116.6l2 .2h-2z"/>
<path d="M287 116.8l1.9 .2 .1-.2zM287 116.8l1.9 .2h-1.8z"/>
<path d="M287.1 117h1.8zM287.1 117l1.8 .2z"/>
<path d="M287.2 117.2h1.7zM287.2 117.2l1.5 .1z"/>
<path d="M287.3 117.3h1.4zM287.3 117.3l1.3 .1z"/>
<path d="M287.5 117.4h1.1zM287.5 117.4l.9 .1z"/>
<path d="M287.6 117.5l.6 .1zM287.8 117.6h.4z"/>
<path d="M474.5 179.3h.4zM474.3 179.3h.6z"/>
<path d="M474.3 179.3l.8 .1zM474.1 179.4h1z"/>
<path d="M474.1 179.4l1.1 .1zM474 179.5h1.2z"/>
<path d="M474 179.5l1.4 .1zM474 179.5l1.4 .1h-1.6z"/>
<path d="M473.8 179.6l1.7 .2zM473.8 179.6l1.7 .2h-1.8z"/>
<path d="M473.7 179.8l1.9 .2zM473.7 179.8l1.9 .2h-2z"/>
<path d="M473.6 180l2 .1v-.1zM473.6 180l2 .1h-2z"/>
<path d="M473.6 180.1l2 .2v-.2zM473.6 180.1l2 .2h-2z"/>
<path d="M473.6 180.3l2 .2v-.2zM473.6 180.3l2 .2h-2z"/>
<path d="M473.6 180.5l1.9 .2 .1-.2zM473.6 180.5l1.9 .2h-1.8z"/>
<path d="M473.7 180.7h1.8zM473.7 180.7l1.7 .2z"/>
<path d="M473.8 180.9h1.6zM473.8 180.9l1.5 .1z"/>
<path d="M473.9 181h1.4zM473.9 181l1.3 .2z"/>
<path d="M474.1 181.2h1.1zM474.1 181.2h.9z"/>
<path d="M474.2 181.2l.6 .1zM474.4 181.3h.4z"/>
</g>
<g fill="none" stroke="#000" stroke-width=".34">
<path d="M43.4 33.7h9.3v119.5h-9.3zM52.7 33.7h513v119.5h-513zM283.1 44.9h76.8v42.4h-76.8zM359.9 44.9h15.5v42.4h-15.5zM375.4 44.9h76.8v42.4h-76.8zM452.2 44.9h15.5v42.4h-15.5zM57.8 87.3h120.4v42.4h-120.4zM178.2 87.3h15.4v42.4h-15.4zM283.1 87.3h76.8v42.4h-76.8zM359.9 87.3h15.5v42.4h-15.5zM375.4 87.3h92.3v42.4h-92.3zM452.2 87.3h15.5v42.4h-15.5z"/>
<path d="M43.4 153.2h9.3v139.7h-9.3zM52.7 153.2h513v139.7h-513zM102.1 141.2h47.8M103.1 140.3l-2 1.8M105 140.3l-2 1.8M106.9 140.3l-2 1.8M274.8 159.1h76.8v42.4h-76.8zM351.6 159.1h15.4v127.3h-15.4zM376.5 159.1h76.8v42.4h-76.8zM453.3 159.1h15.5v42.4h-15.5zM468.8 159.1h76.8v42.4h-76.8zM545.6 159.1h15.5v42.4h-15.5z"/>
<path d="M57.8 201.5h76.8v42.4h-76.8zM134.6 201.5h15.5v42.4h-15.5zM274.8 201.5h92.2v84.9h-92.2zM376.5 201.5h76.8v42.4h-76.8zM453.3 201.5h15.5v42.4h-15.5zM468.8 201.5h76.8v42.4h-76.8zM545.6 201.5h15.5v42.4h-15.5zM57.8 243.9h76.8v42.5h-76.8zM134.6 243.9h15.5v42.5h-15.5zM150.1 243.9h76.8v42.5h-76.8zM226.9 243.9h15.5v42.5h-15.5zM274.8 243.9h92.2"/>
<path d="M376.5 243.9h76.8v42.5h-76.8zM453.3 243.9h15.5v42.5h-15.5zM468.8 243.9h76.8v42.5h-76.8zM545.6 243.9h15.5v42.5h-15.5z"/>
</g>
<path d="M155 151.3v113.8M380.3 145.9l-274.4 1.6M474.6 156.1v109" fill="none" stroke="#00b82e" stroke-width=".34"/>
<path d="M95.8 113.4v6.8h-28" fill="none" stroke="#00f" stroke-width=".34"/>
<!-- layer: G-ANOTVPRT_T -->
<path d="M17.2 12.3h559.9v395.9h-559.9z" fill="none" stroke="#000" stroke-width=".34"/>
<g font-size="4.1">
<text x="86.4" y="309.8">Условные графические обозначения</text>
<text x="61.5" y="323.5">Обозначение</text>
<text x="115.4" y="323.8">Наименование</text>
<text x="86.2" y="334.5">Базовый блок М1-Д-333</text>
<text x="86.2" y="344.6">Блок усиления ОЗДС М2-Д-333</text>
<text x="86.2" y="354.2">Барьер ОЗДС ОЗДС М3-Д-333</text>
<text x="86.2" y="364.8">Коробка ответвительная КРП-1</text>
<text x="86.2" y="374.7">Трасса прокладки кабеля в ПВХ гофротрубе</text>
</g>
<text font-size="3.6" fill="#545454" x="544.3" y="398.6">ООО &quot;АРТИС&quot;</text>
<g font-size="3.4">
<text x="299.7" y="61.5">БВУ16</text>
<text x="314.6" y="64.2">2,5м</text>
<text x="334.7" y="62.5">1,5м</text>
<text x="392" y="61.5">БВУ18</text>
<text x="406.9" y="64.2">2,5м</text>
<text x="427" y="62.5">1,5м</text>
<text x="312" y="69.7">ПВМТ-40</text>
<text x="363.2" y="67.3">Пом.138</text>
<text x="404.3" y="69.7">ПВМТ-40</text>
<text x="455.7" y="67.3">Пом.141</text>
<text x="49.2" y="97.6" transform="rotate(-90 49.2 97.6)">1 этаж</text>
<text x="299.8" y="97.7">БВУ15</text>
<text x="314.6" y="100.4">2,5м</text>
<text x="334.7" y="98.7">1,5м</text>
<text x="78" y="105.6">~220 В</text>
<text x="91.9" y="102.8">БПИ1</text>
<text x="96" y="107.4">Базовый блок</text>
<text x="132.6" y="104">БВУ19</text>
<text x="147.5" y="106.7">2,5м</text>
<text x="167.7" y="105">1,5м</text>
<text x="312" y="105.9">ПВМТ-40</text>
<text x="392" y="104">БВУ17</text>
<text x="406.9" y="106.7">2,5м</text>
<text x="427" y="104.9">1,5м</text>
<text x="94.9" y="111.4">ОЗДС М1-Д-333</text>
<text x="144.9" y="112.2">ПВМТ-40</text>
<text x="189.1" y="113" transform="rotate(-90 189.1 113)">Пом.122</text>
<text x="299.7" y="112">БВУ14</text>
<text x="334.7" y="113">1,5м</text>
<text x="363.2" y="109.7">Пом.137</text>
<text x="404.3" y="112.1">ПВМТ-40</text>
<text x="455.5" y="109.7">Пом.140</text>
<text x="61.7" y="117.9">В АДИС</text>
<text x="74.5" y="119.2">Неисправность</text>
<text x="185.1" y="118.9" transform="rotate(-90 185.1 118.9)">Электрощитовая</text>
<text x="314.6" y="114.7">2,5м</text>
<text x="312" y="120.2">ПВМТ-40</text>
<text x="119" y="140.1">ВВГнг(А)-LSLTx 2х1,5</text>
<text x="291.8" y="175.7">БВУ7</text>
<text x="306.2" y="178.4">2,5м</text>
<text x="326.3" y="176.7">1,5м</text>
<text x="393.1" y="175.7">БВУ10</text>
<text x="408" y="178.4">2,5м</text>
<text x="428.1" y="176.7">1,5м</text>
<text x="485.5" y="175.7">БВУ13</text>
<text x="500.3" y="178.4">2,5м</text>
<text x="520.4" y="176.7">1,5м</text>
<text x="303.6" y="183.9">ПВМТ-40</text>
<text x="354.8" y="181.5">Пом.012</text>
<text x="405.4" y="183.9">ПВМТ-40</text>
<text x="456.3" y="181.5">Пом.002</text>
<text x="497.7" y="183.9">ПВМТ-40</text>
<text x="548.7" y="181.5">Пом.005</text>
<text x="74.9" y="212.1">БВУ4</text>
<text x="89.3" y="214.8">2,5м</text>
<text x="109.4" y="213.1">1,5м</text>
<text x="86.7" y="220.3">ПВМТ-40</text>
<text x="291.8" y="218.2">БВУ6</text>
<text x="306.2" y="220.8">2,5м</text>
<text x="326.3" y="219.1">1,5м</text>
<text x="393.6" y="218.2">БВУ9</text>
<text x="408" y="220.8">2,5м</text>
<text x="428.1" y="219.1">1,5м</text>
<text x="485.4" y="218.2">БВУ12</text>
<text x="500.3" y="220.8">2,5м</text>
<text x="520.4" y="219.1">1,5м</text>
<text x="75" y="226.4">БВУ3</text>
<text x="109.4" y="227.4">1,5м</text>
<text x="137.9" y="223.9">Пом.015</text>
<text x="303.6" y="226.3">ПВМТ-40</text>
<text x="354.7" y="223.6">Пом.023</text>
<text x="405.4" y="226.3">ПВМТ-40</text>
<text x="456.6" y="223.9">Пом.010</text>
<text x="497.7" y="226.3">ПВМТ-40</text>
<text x="548.7" y="223.9">Пом.003</text>
<text x="49.2" y="229.6" transform="rotate(-90 49.2 229.6)">Подвал</text>
<text x="89.3" y="229.1">2,5м</text>
<text x="86.7" y="234.6">ПВМТ-40</text>
<text x="74.9" y="260.6">БВУ2</text>
<text x="89.3" y="263.3">2,5м</text>
<text x="109.4" y="261.5">1,5м</text>
<text x="167.4" y="260.6">БВУ1</text>
<text x="181.6" y="263.3">2,5м</text>
<text x="201.7" y="261.5">1,5м</text>
<text x="291.9" y="260.6">БВУ5</text>
<text x="306.2" y="263.3">2,5м</text>
<text x="326.3" y="261.5">1,5м</text>
<text x="356.5" y="263.2">Вход</text>
<text x="393.6" y="260.6">БВУ8</text>
<text x="408" y="263.3">2,5м</text>
<text x="428.1" y="261.5">1,5м</text>
<text x="485.6" y="260.6">БВУ11</text>
<text x="500.3" y="263.3">2,5м</text>
<text x="520.4" y="261.5">1,5м</text>
<text x="86.7" y="268.7">ПВМТ-40</text>
<text x="137.9" y="266.3">Пом.018</text>
<text x="179" y="268.7">ПВМТ-40</text>
<text x="230" y="268.3">пом.022</text>
<text x="231.9" y="264.4">Вход</text>
<text x="303.6" y="268.7">ПВМТ-40</text>
<text x="354.6" y="267.1">Пом.020</text>
<text x="405.4" y="268.7">ПВМТ-40</text>
<text x="456.8" y="266.3">Пом.011</text>
<text x="497.7" y="268.7">ПВМТ-40</text>
<text x="550.6" y="264.4">Вход</text>
<text x="551.1" y="268.3">009</text>
<text x="25.4" y="322.4" transform="rotate(-90 25.4 322.4)">Согласовано</text>
<text x="28.3" y="342.9" transform="rotate(-90 28.3 342.9)">Взам. инв. №</text>
<text x="182.6" y="349">Примечания:</text>
<text x="182.6" y="357">1. Линии ОЗДС выполнить кабелем ВВГнг(А)-LSLTx. Кабельные линии выполняются кабелями исполнения типа нг-LSLTx</text>
<text x="504.6" y="357.3">708/П-24-АНО-ОЗДС</text>
<text x="182.6" y="360.9">в соответствии с требованиями ГОСТ 31565-2012.</text>
<text x="182.6" y="365">2. Кабельные линии прокладываются в гофрированной ПВХ трубе 16мм за подвесным потолком либо по потолку (в</text>
<text x="28.3" y="371.1" transform="rotate(-90 28.3 371.1)">Подп. и дата</text>
<text x="182.6" y="369.1">подвале), крепление держателями. Спуски к блокам усиления в гофрированной ПВХ трубе 16мм.</text>
<text x="462.1" y="367.2">Капитальный ремонт общеобразовательного учреждения ГБОУ Школа № 1210 по адресу:</text>
<text x="496.8" y="371.1">г. Москва, ул. Живописная д. 32</text>
<text x="182.6" y="373.1">3. Блоки усиления размещаются на высоте 1,2-1,5 метра от уровня пола.</text>
<text x="400.1" y="373.6">Изм.</text>
<text x="407.9" y="373.6">Кол.уч.</text>
<text x="417.3" y="373.6">Лист</text>
<text x="425.8" y="373.6">№Док</text>
<text x="438.9" y="373.6">Подп.</text>
<text x="451.4" y="373.6">Дата</text>
<text x="400" y="383.1">Разработал</text>
<text x="421.4" y="383.1">Лялля</text>
<text x="451.4" y="383.1">03.26</text>
<text x="528.1" y="378.3">Стадия</text>
<text x="543.4" y="378.3">Лист</text>
<text x="558.6" y="378.3">Листов</text>
<text x="464.5" y="384.8">Охранно-защитная дератизационная система</text>
<text x="531.6" y="385.4">Р</text>
<text x="546" y="385.8">1</text>
<text x="460.1" y="396">Принципиальная охранно-защитной дератизационной</text>
<text x="28.3" y="399.4" transform="rotate(-90 28.3 399.4)">Инв. № подл.</text>
<text x="404.8" y="397.2">ГИП</text>
<text x="419" y="397.2">Лукашова</text>
<text x="421.4" y="401.9">Зыкин</text>
<text x="451.4" y="397.2">03.26</text>
<text x="451.4" y="401.9">03.26</text>
<text x="486.9" y="399.9">системы.</text>
<text x="401.5" y="402.1">Н. Контр.</text>
</g>
<g font-size="1.3" fill="#545454">
<text x="540.2" y="392.3">комплексное проектирование промышленных и</text>
<text x="548" y="393.9">гражданских объектов</text>
</g>
</svg>
